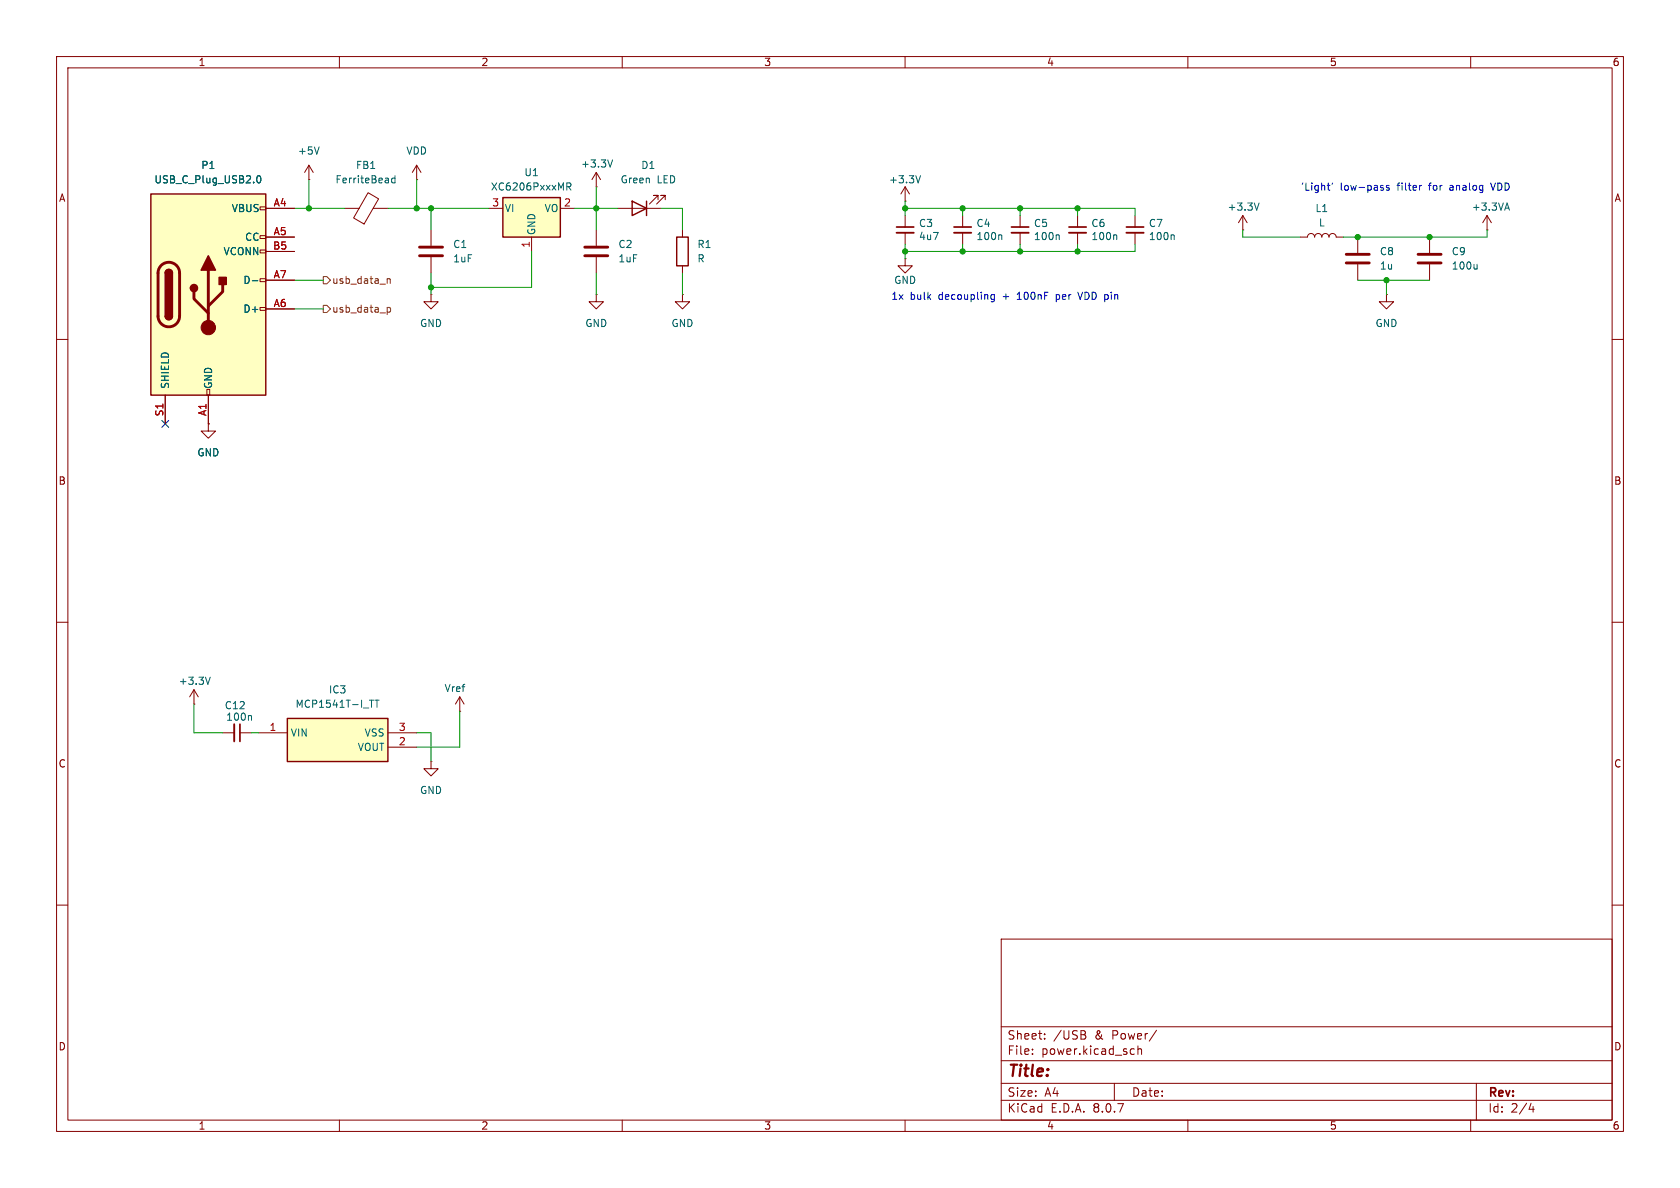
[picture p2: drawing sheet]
<svg xmlns="http://www.w3.org/2000/svg" width="297mm" height="210mm" viewBox="0 0 297 210" stroke-linecap="round" stroke-linejoin="round" font-family="sans-serif">
<g fill="none" stroke="#840000" stroke-width=".18">
<path d="M10 10h277v190h-277zM12 12h273v186h-273zM60 10v2M110 10v2M160 10v2M210 10v2M260 10v2M54.6 31.8h.1M54.6 29.2l-.8 1.3M54.6 29.2v2.6M54.6 29.2l.8 1.3M61 36.8h2.5"/>
<path d="M65.1 34.1l1.8 1.1-2.5 4.4-1.9-1.1zM66 36.8h2.6M73.7 31.8h.1M73.7 29.2l-.8 1.3M73.7 29.2v2.6M73.7 29.2l.7 1.3M109.2 36.8h7.6M116.3 35.3v-.8h-.7h.7l-1.5 1.6M117.6 35.3v-.8h-.8h.8l-1.5 1.6M120.6 52.1v1.2h1.3l-1.3 1.3-1.2-1.3h1.2M120.6 52.1h.1M120.6 40.6v1.3"/>
<path d="M120.6 47v1.3M229.9 41.9h1.2a.64 .64 0 0 1 .7-.6 .64 .64 0 0 1 .6 .6 .64 .64 0 0 1 .6-.6 .64 .64 0 0 1 .7 .6 .64 .64 0 0 1 .6-.6 .64 .64 0 0 1 .6 .6 .64 .64 0 0 1 .7-.6 .64 .64 0 0 1 .6 .6h1.3M10 60h2M36.8 74.9v1.3h1.3l-1.3 1.3-1.2-1.3h1.2M36.8 74.9h.1M285 60h2M10 110h2M285 110h2M34.3 124.5h.1M34.3 121.9l-.8 1.3M34.3 121.9v2.6M34.3 121.9l.8 1.3"/>
<path d="M39.4 129.5h2M42.4 129.5h2M10 160h2M177 166h108v32h-108zM285 160h2M60 198v2M110 198v2M160 198v2M177 194.5h108M177 191.5h108M177 187.5h108M177 181.5h108"/>
<path d="M182.5 186.3v.1M182.5 185.5v.1M184.7 183.6v.1M184.7 182.8v.1M191.6 182.9a.4 .4 0 0 1 .4 .4 .4 .4 0 0 1-.3 .4M191.7 182.3l.2 .2-.2 .3M197 191.5v3M200.1 185.4l.4 .1M200.5 186.3l-.4 .1M201.2 185.5l.2-.1 .3 .1 .1 .9M201.2 184.9v1.5M204.5 182.1l-1.3 2"/>
<path d="M210 198v2M260 198v2M261 191.5v6.5M270.7 195l-.4 1.1h.9M271 195.6v1"/>
</g>
<path d="M111.8 35.6l2.5 1.2-2.5 1.3zM114.3 35.6v2.5M119.6 41.9h2.1v5.1h-2.1z" fill="none" stroke="#840000" stroke-width=".25"/>
<path d="M56.4 26l-.4 1.2M69.8 31.1v1.2M69.8 31.5h-.3l-.3 .2 .1 .6h.5M37.2 119.7l-.5 1.3M44.3 126.5l.2 .2v.6" fill="none" stroke="#006464" stroke-width=".18"/>
<path d="M41.4 128v3.1" fill="none" stroke="#840000" stroke-width=".33"/>
<path d="M42.4 128v3.1" fill="none" stroke="#840000" stroke-width=".3"/>
<path d="M88.9 34.9h10.2v7h-10.2z" fill="#ffffc2"/>
<path d="M88.9 34.9h10.2v7h-10.2z" fill="none" stroke="#840000" stroke-width=".25"/>
<g fill="none" stroke="#840000" stroke-width=".18">
<path d="M86.4 36.8h2.5M99.1 36.8h2.5M219.7 38.1l-.8 1.3M219.7 38.1v2.5M219.7 38.1l.8 1.3M76.2 52.1v1.2h1.3l-1.3 1.3-1.3-1.3h1.3M76.2 52.1h.1M76.2 40.6v2.8M76.2 45.5v2.8M94 41.9v2.6M219.7 40.6h.1M76.2 134.6v1.3h1.3l-1.3 1.3-1.3-1.3h1.3"/>
<path d="M76.2 134.6h.1M81.3 125.7h.1M81.3 123.2l-.8 1.3M81.3 123.2v2.5M81.3 123.2l.7 1.3"/>
</g>
<path d="M100.2 33l.6-.1 .1-.1v-.3l-.7-.2v1.3M100.5 33l.4 .6M222.6 35.9l-.4 1.3" fill="none" stroke="#006464" stroke-width=".18"/>
<path d="M74.2 45.2h4M74.2 43.7h4" fill="none" stroke="#840000" stroke-width=".51"/>
<path d="M50.8 127h17.8v7.6h-17.8z" fill="#ffffc2"/>
<path d="M50.8 127h17.8v7.6h-17.8z" fill="none" stroke="#840000" stroke-width=".25"/>
<path d="M45.7 129.5h5.1M68.6 129.5h5.1M68.6 132.1h5.1" fill="none" stroke="#840000" stroke-width=".18"/>
<path d="M65.3 123.8h.7M66.3 123.8h.7M66.6 123.8v1.2" fill="none" stroke="#006464" stroke-width=".18"/>
<path d="M26.7 34.3h20.3v35.6h-20.3z" fill="#ffffc2"/>
<g fill="none" stroke="#840000" stroke-width=".18">
<path d="M46 36.6h1v.5h-1zM47 36.8h5.1M105.4 33h.1M105.4 30.5l-.8 1.3M105.4 30.5v2.5M105.4 30.5l.8 1.3M160 35.6h.1M160 33l-.7 1.3M160 33v2.6M160 38.1v2M160 33l.8 1.3M170.2 38.1v2"/>
<path d="M180.3 38.1v2M190.5 38.1v2M200.7 38.1v2M262.9 38.1l-.8 1.3M262.9 38.1v2.5M262.9 38.1l.8 1.3M46 54.4h1v.5h-1zM46 49.3h1v.5h-1zM46 44.2h1v.5h-1zM46 41.7h1v.5h-1zM47 41.9h5.1M47 54.6h5.1"/>
<path d="M47 49.5h5.1M47 44.5h5.1M105.4 52.1v1.2h1.3l-1.3 1.3-1.3-1.3h1.3M105.4 52.1h.1M105.4 40.6v2.8M105.4 45.5v2.8M160 45.7v1.3h1.3l-1.3 1.3-1.3-1.3h1.3M160 45.7h.1M160 41.1v2.1M170.2 41.1v2.1M180.3 41.1v2.1M190.5 41.1v2.1"/>
<path d="M200.7 41.1v2.1M240 41.9v2.8M240 46.7v2.8M245.1 52.1v1.2h1.3l-1.3 1.3-1.3-1.3h1.3M245.1 52.1h.1M252.7 41.9v2.8M252.7 46.7v2.8M262.9 40.6h.1M29.2 69.9v5M36.6 68.8h.5v1.1h-.5zM36.8 74.9h.1M36.8 69.9v5"/>
</g>
<path d="M26.7 34.3h20.3v35.6h-20.3zM29.2 55.9a.64 .64 0 0 0 .6 .6 .64 .64 0 0 0 .7-.6M29.2 48.3a.64 .64 0 0 1 .6-.7 .64 .64 0 0 1 .7 .7" fill="none" stroke="#840000" stroke-width=".25"/>
<path d="M28.5 46.9a1.9 1.9 0 0 1 2.1-.4 1.9 1.9 0 0 1 1.1 1.8v7.6a1.91 1.91 0 0 1-1.9 1.9 1.91 1.91 0 0 1-1.9-1.9v-7.8l.2-.6zM34.3 51.6v1.2l2.5 2.6M36.8 47.8v10.1M39.4 50.3v1.3l-2.6 2.5M103.4 45.2h4M103.4 43.7h4M238 46.5h4.1M238 45h4.1M250.7 46.5h4.1M250.7 45h4.1" fill="none" stroke="#840000" stroke-width=".51"/>
<g fill="#840000" stroke="#840000" stroke-width=".25">
<path d="M29.2 55.9h1.3a.64 .64 0 0 1-.7 .6 .64 .64 0 0 1-.6-.6z"/>
<path d="M29.2 48.3h1.3v7.6h-1.3z"/>
<path d="M29.4 47.8a.64 .64 0 0 1 .7-.1 .64 .64 0 0 1 .4 .6h-1.3z"/>
<path d="M36.8 45.2l1.3 2.6h-2.5z"/>
<path d="M38.7 49h1.3v1.3h-1.3z"/>
<circle cx="34.3" cy="50.9" r=".63"/>
</g>
<circle cx="36.8" cy="57.9" r="1.27" fill="#840000" stroke="#840000" stroke-width=".18"/>
<path d="M45.5 31.2l.2-.1a.68 .68 0 0 1 .4 .6 .68 .68 0 0 1-.4 .6l-.2-.1-.1-.4zM108.3 28.3l-.4 1.2M162.7 31.1l-.4 1.2M266.1 36.8h.6M266.4 35.9l.5 1.3M44.6 49.6h1M176.9 41.5l.2 .2v.7M187.1 41.5l.2 .2v.7M197.2 41.5l.2 .2v.7M207.4 41.5l.2 .2v.7M261.1 46.7v.9M261.1 47.4l-.2 .2" fill="none" stroke="#006464" stroke-width=".18"/>
<path d="M158.5 41.1h3M168.7 41.1h3M178.8 41.1h3.1M189 41.1h3M199.1 41.1h3.1" fill="none" stroke="#840000" stroke-width=".33"/>
<path d="M158.5 40.1h3M168.7 40.1h3M178.8 40.1h3.1M189 40.1h3M199.1 40.1h3.1" fill="none" stroke="#840000" stroke-width=".3"/>
<path d="M57.1 54h.7l.6 .6-.6 .6h-.7zM57.1 48.9h.7l.6 .6-.6 .7h-.7zM68.4 49.3v.8M68.4 54.3v1.3M68.4 54.4l.4-.1 .3 .3-.2 .5h-.5M68.4 49.4l.2-.1h.3l.1 .8" fill="none" stroke="#725600" stroke-width=".18"/>
<g fill="none" stroke="#0000c2" stroke-width=".18">
<path d="M234.6 32.8h.5M234.9 33.6h.2M235.6 32.4l-.1 .2M244.4 33.2l.2 .2-.2 .2M244.4 32.8h.1M245.6 32.8h-.3l-.2 .2v.1l.5 .2v.3h-.5M251.3 32.8h-.2M263.5 32.4l.5 1.2M175.8 52.1v1l-.3 .2h-.3M175.8 52.1h-.4l-.2 .2 .1 .6h.5M179.8 52.9h.8M180 52h-.2"/>
<path d="M186.7 52.1v1.2M186.7 52.9h.2M186.9 52.1h-.2M190.5 51.7l.5 1.2"/>
</g>
<g fill="none" stroke="#009600" stroke-width=".18">
<path d="M52.1 36.8h8.9M54.6 31.8v5M68.6 36.8h17.8M73.7 31.8v5M76.2 36.8v3.8M101.6 36.8h7.6M105.4 33v7.6M116.8 36.8h3.8v3.8M160 36.8h40.7v1.3M160 35.6v2.5M170.2 36.8v1.3M180.3 36.8v1.3"/>
<path d="M190.5 36.8v1.3M52.1 49.5h5M52.1 54.6h5M76.2 48.3v3.8M94 44.5v6.3h-17.8M105.4 48.3v3.8M120.6 48.3v3.8M160 43.2v2.5M170.2 43.2v1.3M180.3 43.2v1.3M190.5 43.2v1.3M200.7 43.2v1.3h-40.7"/>
<path d="M219.7 40.6v1.3h10.2M240 49.5h12.7M245.1 49.5v2.6M262.9 40.6v1.3h-25.4M34.3 124.5v5h5.1M44.4 129.5h1.3M73.7 129.5h2.5v5.1M81.3 125.7v6.4h-7.6"/>
</g>
<path d="M28.6 74.3l1.2 1.2M29.8 74.3l-1.2 1.2" fill="none" stroke="#000084" stroke-width=".18"/>
<g fill="#009600" stroke="#009600" stroke-width=".18">
<circle cx="160" cy="44.5" r=".46"/>
<circle cx="160" cy="36.8" r=".46"/>
<circle cx="190.5" cy="36.8" r=".46"/>
<circle cx="180.3" cy="36.8" r=".46"/>
<circle cx="170.2" cy="36.8" r=".46"/>
<circle cx="180.3" cy="44.5" r=".46"/>
<circle cx="170.2" cy="44.5" r=".46"/>
<circle cx="190.5" cy="44.5" r=".46"/>
<circle cx="76.2" cy="50.8" r=".46"/>
<circle cx="105.4" cy="36.8" r=".46"/>
<circle cx="76.2" cy="36.8" r=".46"/>
<circle cx="73.7" cy="36.8" r=".46"/>
<circle cx="54.6" cy="36.8" r=".46"/>
<circle cx="240" cy="41.9" r=".46"/>
<circle cx="245.1" cy="49.5" r=".46"/>
<circle cx="252.7" cy="41.9" r=".46"/>
</g>
<text font-size="2.8" fill="#840000" x="178" y="190.9">Title:</text>
<g font-size="2.1" fill="#840000">
<text x="178" y="184">Sheet:</text>
<text x="186.2" y="184">/USB</text>
<text x="193.6" y="184">&amp;</text>
<text x="196.8" y="184">Power/</text>
<text x="178" y="186.7">File:</text>
<text x="184.1" y="186.7">power.kicad_sch</text>
<text x="178" y="196.9">KiCad</text>
<text x="178" y="194.1">Size:</text>
<text x="184.7" y="194.1">A4</text>
<text x="185.7" y="196.9">E.D.A.</text>
<text x="193.3" y="196.9">8.0.7</text>
<text x="200" y="194.1">Date:</text>
<text x="263" y="194.3">Rev:</text>
<text x="263" y="196.9">Id:</text>
<text x="267.1" y="196.9">2/4</text>
</g>
<g font-size="1.8" fill="#840000">
<text x="35" y="11.9">1</text>
<text x="85" y="11.9">2</text>
<text x="135" y="11.9">3</text>
<text x="185" y="11.9">4</text>
<text x="235" y="11.9">5</text>
<text x="285" y="11.9">6</text>
<text x="10.3" y="35.9">A</text>
<text x="285.3" y="35.9">A</text>
<text x="10.3" y="85.9">B</text>
<text x="285.3" y="85.9">B</text>
<text x="10.3" y="135.9">C</text>
<text x="285.3" y="135.9">C</text>
<text x="10.3" y="185.9">D</text>
<text x="285.3" y="185.9">D</text>
<text x="35" y="199.9">1</text>
<text x="85" y="199.9">2</text>
<text x="135" y="199.9">3</text>
<text x="185" y="199.9">4</text>
<text x="235" y="199.9">5</text>
<text x="285" y="199.9">6</text>
</g>
<g font-size="1.8" fill="#006464">
<text x="52.6" y="27.5">+5V</text>
<text x="71.7" y="27.5">VDD</text>
<text x="102.6" y="29.8">+3.3V</text>
<text x="27.2" y="32.6">USB_C_Plug_USB2.0</text>
<text x="35.5" y="30.1">P1</text>
<text x="59.2" y="32.6">FerriteBead</text>
<text x="62.8" y="30.1">FB1</text>
<text x="86.7" y="33.9">XC6206PxxxMR</text>
<text x="92.6" y="31.3">U1</text>
<text x="109.6" y="32.6">Green</text>
<text x="113.3" y="30.1">D1</text>
<text x="116.2" y="32.6">LED</text>
<text x="157.1" y="32.6">+3.3V</text>
<text x="40.9" y="37.7">VBUS</text>
<text x="89.2" y="37.7">VI</text>
<text x="94.8" y="41.7" transform="rotate(-90 94.8 41.7)">GND</text>
<text x="96.2" y="37.7">VO</text>
<text x="162.4" y="40.3">C3</text>
<text x="172.5" y="40.3">C4</text>
<text x="182.7" y="40.3">C5</text>
<text x="192.8" y="40.3">C6</text>
<text x="203" y="40.3">C7</text>
<text x="216.9" y="37.4">+3.3V</text>
<text x="232.5" y="37.7">L1</text>
<text x="233.1" y="40.2">L</text>
<text x="260.1" y="37.4">+3.3VA</text>
<text x="39.4" y="45.3">VCONN</text>
<text x="43.2" y="42.8">CC</text>
<text x="80" y="44">C1</text>
<text x="80" y="46.6">1uF</text>
<text x="109.2" y="44">C2</text>
<text x="109.2" y="46.6">1uF</text>
<text x="123.2" y="44">R1</text>
<text x="123.2" y="46.6">R</text>
<text x="162.4" y="42.6">4u7</text>
<text x="172.5" y="42.6">100n</text>
<text x="182.7" y="42.6">100n</text>
<text x="192.8" y="42.6">100n</text>
<text x="203" y="42.6">100n</text>
<text x="243.8" y="45.3">C8</text>
<text x="243.8" y="47.9">1u</text>
<text x="256.5" y="45.3">C9</text>
<text x="256.5" y="47.9">100u</text>
<text x="42.9" y="50.4">D-</text>
<text x="158" y="50.4">GND</text>
<text x="42.9" y="55.5">D+</text>
<text x="74.2" y="58">GND</text>
<text x="103.4" y="58">GND</text>
<text x="118.6" y="58">GND</text>
<text x="243.1" y="58">GND</text>
<text x="30.1" y="68.8" transform="rotate(-90 30.1 68.8)">SHIELD</text>
<text x="37.7" y="68.8" transform="rotate(-90 37.7 68.8)">GND</text>
<text x="34.8" y="80.9">GND</text>
<text x="31.5" y="121.3">+3.3V</text>
<text x="39.6" y="125.6">C12</text>
<text x="52.1" y="125.3">MCP1541T-I_TT</text>
<text x="58" y="122.8">IC3</text>
<text x="78.5" y="122.5">Vref</text>
<text x="39.9" y="127.6">100n</text>
<text x="51.3" y="130.4">VIN</text>
<text x="64.4" y="130.4">VSS</text>
<text x="63.2" y="132.9">VOUT</text>
<text x="74.2" y="140.6">GND</text>
</g>
<g font-size="1.8" fill="#0000c2">
<text x="229.9" y="33.8">'Light'</text>
<text x="236.9" y="33.8">low-pass</text>
<text x="247.1" y="33.8">filter</text>
<text x="252.9" y="33.8">for</text>
<text x="256.7" y="33.8">analog</text>
<text x="264.3" y="33.8">VDD</text>
<text x="157.5" y="53.1">1x</text>
<text x="160.9" y="53.1">bulk</text>
<text x="166.1" y="53.1">decoupling</text>
<text x="177.6" y="53.1">+</text>
<text x="180.3" y="53.1">100nF</text>
<text x="187.3" y="53.1">per</text>
<text x="191.5" y="53.1">VDD pin</text>
</g>
<g font-size="1.8" fill="#a90000">
<text x="48.3" y="36.6">A4</text>
<text x="48.3" y="41.7">A5</text>
<text x="86.9" y="36.6">3</text>
<text x="99.6" y="36.6">2</text>
<text x="48.2" y="44.2">B5</text>
<text x="93.7" y="43.9" transform="rotate(-90 93.7 43.9)">1</text>
<text x="48.3" y="49.3">A7</text>
<text x="48.3" y="54.4">A6</text>
<text x="29" y="73.7" transform="rotate(-90 29 73.7)">S1</text>
<text x="36.6" y="73.6" transform="rotate(-90 36.6 73.6)">A1</text>
<text x="47.6" y="129.3">1</text>
<text x="70.4" y="131.8">2</text>
<text x="70.4" y="129.3">3</text>
</g>
<g font-size="1.8" fill="#725600">
<text x="58.6" y="50.4">usb_data_n</text>
<text x="58.6" y="55.5">usb_data_p</text>
</g>
</svg>
